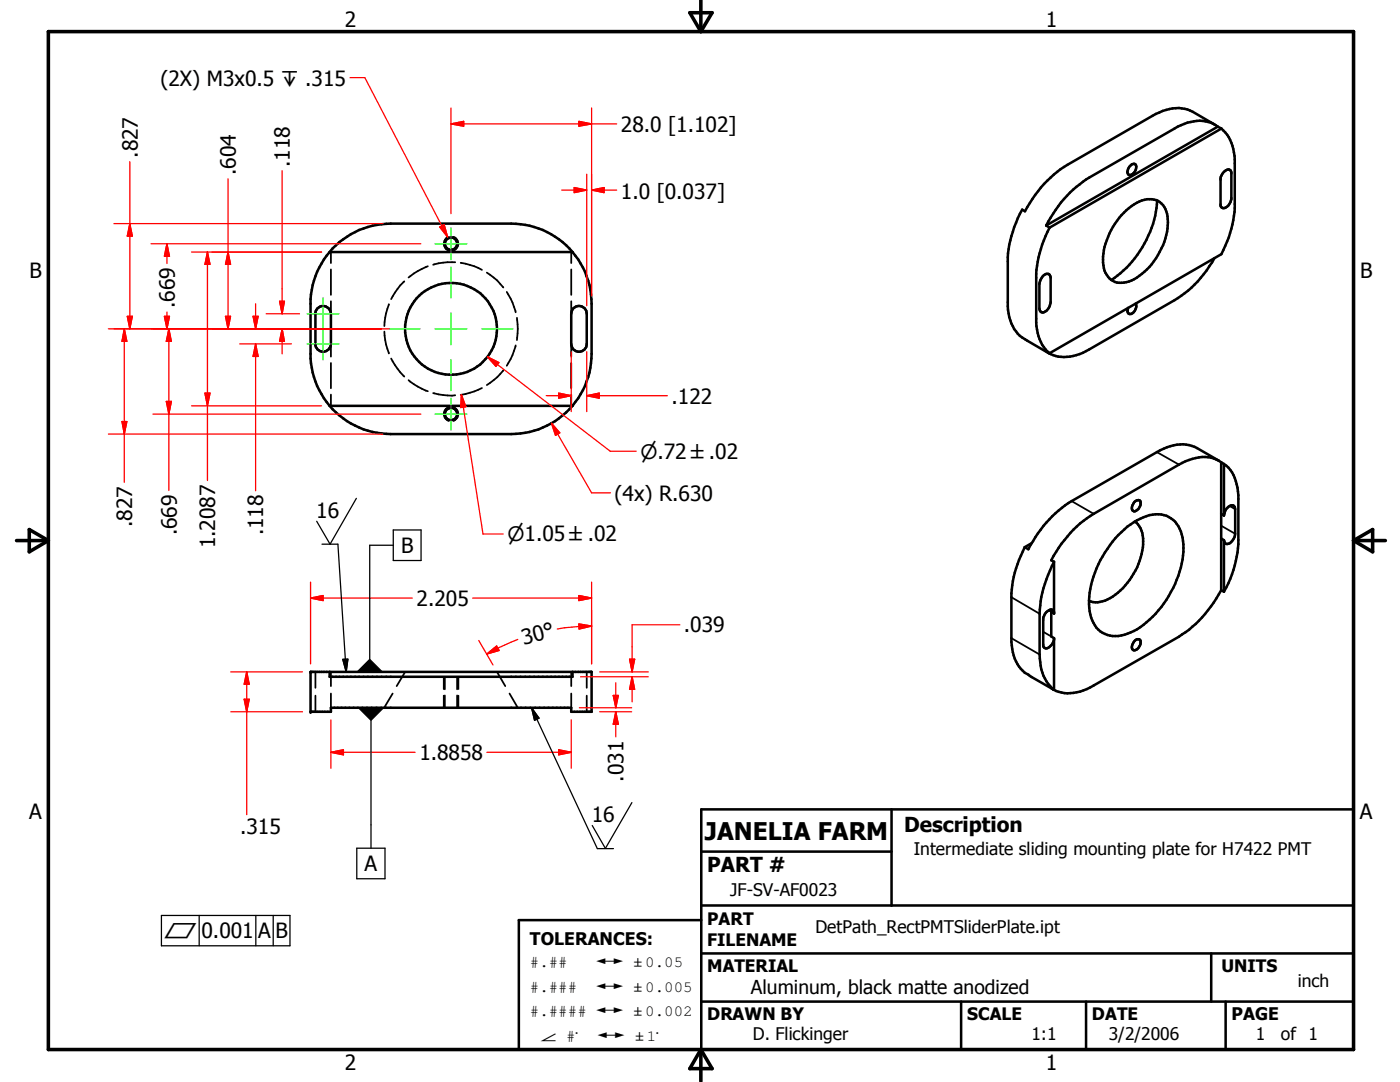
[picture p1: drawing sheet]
<svg xmlns="http://www.w3.org/2000/svg" width="279mm" height="216mm" viewBox="0 0 279 216" stroke-linecap="round" stroke-linejoin="round" font-family="sans-serif">
<g fill="none" stroke="#000" stroke-width=".51">
<path d="M225.4 33.3l.5-.5 .6-.1a1.4 1.4 0 0 1-1.2 2.2 1.19 1.19 0 0 1 .1-1.6zM242.4 24.8l-4.4-2.5a7 7 0 0 0-6.6 .1l-1.4 .7-17 9.8a23.3 23.3 0 0 0-8.4 9.3l-.6-.4a24.5 24.5 0 0 0-2.9 9.6v9.7a7.3 7.3 0 0 0 3.9 6.9l4.4 2.5M243 25.3a6.6 6.6 0 0 0-6-.8l-2 .8-17.6 10.1a23.6 23.6 0 0 0-8.6 9.6M243 25.3l.8 .4M243 25.3l-34.2 19.7M243.8 25.7l-34.3 19.7M243.8 25.7a8.4 8.4 0 0 1 2.6 6.1v9.7a23 23 0 0 1-2.6 9.2l-34.3 19.8M244.3 34.3a.79 .79 0 0 1 .7-.5 .79 .79 0 0 1 .7 .6v5.4a1.68 1.68 0 0 1-1.8 1.6l-.3-.4v-5.4l.3-.8zM65.8 50.3h48.5M114.3 50.3a16.1 16.1 0 0 0-12.3-5.7h-24a16.1 16.1 0 0 0-16 15.1v11.8a16.3 16.3 0 0 0 3.8 9.5M114.3 50.3a16.4 16.4 0 0 1 3.8 10.3v10a16 16 0 0 1-3.8 10.4M208.1 55.1l.2-.2a.76 .76 0 0 1 .9-.2 .76 .76 0 0 1 .5 .7v4.9a2.25 2.25 0 0 1-1.6 2.1l-.5-.3-.2-.5v-4.9l.2-.8z"/>
<path d="M208.8 45l.7 .4M209.5 45.4a24.2 24.2 0 0 0-2.7 9.3v9.6a8.2 8.2 0 0 0 2.7 6.2M224.8 42a7.4 7.4 0 0 1 5.1-2.2 3.7 3.7 0 0 1 3.1 3.9 14 14 0 0 1-7.2 12.3 3.7 3.7 0 0 1-5.2-1.5 10.5 10.5 0 0 1 1.1-8.6l.4-.6a14 14 0 0 1 2.7-3.3zM230.9 40a21.1 21.1 0 0 1-9.1 15.9M242.4 51.5a21.7 21.7 0 0 1-8 8.4l-17 9.8a8.3 8.3 0 0 1-7.7 1l-.9-.6 .7 .4M63.4 61.5a1.57 1.57 0 0 1 1.7-.3 1.57 1.57 0 0 1 .9 1.4v6a1.56 1.56 0 0 1-1.4 1.6 1.56 1.56 0 0 1-1.7-1.3v-6.6zM114.4 61.5a1.56 1.56 0 0 1 1.7-.3 1.56 1.56 0 0 1 1 1.4v6a1.55 1.55 0 0 1-1.6 1.6 1.55 1.55 0 0 1-1.5-1.6v-6zM226.7 60.6a1.58 1.58 0 0 1-1.3 2.1l-.3-.2-.1-.4 .1-.7M65.8 81a16.3 16.3 0 0 0 12.2 5.6h24a16.3 16.3 0 0 0 12.3-5.6M65.8 81h48.5M243.3 91.9l-4.4-2.5a8 8 0 0 0-8 .8l-17 9.8a23.9 23.9 0 0 0-8.7 9.6l-.7-.4M243.7 92.2a7 7 0 0 0-7.1-.2l-18.3 10.5a22.5 22.5 0 0 0-8.5 9.3l.6 .3"/>
<path d="M243.7 92.2l.6 .4M243.7 92.2v25.6M244.3 92.6v10.3M244.3 92.6a7.1 7.1 0 0 1 2.8 5.4v10.6a22.3 22.3 0 0 1-2.8 9.5M204.5 109.2a22.9 22.9 0 0 0-2.7 9.2v9.7a7.7 7.7 0 0 0 4.1 7l4.3 2.5M205.9 108.4l-1.4 .8M210.4 112.1v10.3l-.6-.3v4.9l.6 .3v10.3M210.4 112.1a23.3 23.3 0 0 0-2.9 10.4v8.1a8.4 8.4 0 0 0 2.9 7M223.2 106.8a12.3 12.3 0 0 1 7.4-4.2 5.1 5.1 0 0 1 5.4 4.7 17.8 17.8 0 0 1-2.3 10.8 18.2 18.2 0 0 1-8.1 8.1 5.5 5.5 0 0 1-6.8-.9 9.7 9.7 0 0 1-1.2-7.8 21.5 21.5 0 0 1 5.6-10.7zM226.4 100.1l.4-.2h.7a1.55 1.55 0 0 1-1.2 2.1 1.13 1.13 0 0 1 0-1.7zM226.5 104.1a5.5 5.5 0 0 1 1.5 5.8 13.9 13.9 0 0 1-7.4 9.9 4.1 4.1 0 0 1-3.3 .1M243.7 102.5l.6 .4"/>
<path d="M243.7 117.8l.6 .3M243.7 107.4l.6 .4M243.7 117.8a24.2 24.2 0 0 1-8.4 9.2l-17 9.8a8.2 8.2 0 0 1-8 .8M244.3 107.8v10.3M244.3 102.9a1.95 1.95 0 0 1 1.9-2l.2 .3 .1 .4v4.9a1.93 1.93 0 0 1-1.9 2l-.3-.7M62 134.1h56.1v7.9h-4.1v-.8h-48v.8h-4zM65.8 134.1v.9h48.5v-.9M210.3 137.6l-.5-.3 .6 .3M210.4 122.2a.7 .7 0 0 0-.6-.6 .7 .7 0 0 0-.8 .4l-.5 .6-.3 .8v5.4a.69 .69 0 0 0 .5 .6 .69 .69 0 0 0 .8-.3l.6-.7 .3-.8M226.4 127.9l.4-.3h.7a1.43 1.43 0 0 1-1.4 2.1 1.28 1.28 0 0 1 .3-1.8zM140 169.9h37.9M177.9 161.5v19.2"/>
<path d="M140 183.6h-36.5v25.8h166.6v-47.9h-130.1v47.9M140 199.9h130.1M140 190.2h130.1M140 180.7h130.1M191.8 199.9v9.5M216.7 199.9v9.5M241.7 190.2v9.7M244.6 199.9v9.5"/>
<circle cx="90" cy="48.6" r="1.23"/>
<circle cx="90" cy="65.6" r="9.2"/>
<circle cx="90" cy="82.6" r="1.22"/>
</g>
<g fill="none" stroke="#000" stroke-width=".35">
<path d="M66 50v2.5M66 53.8v5M80.7 56.1l-1.4 1.6-1.2 2M85.4 53.1l-2 1-1.9 1.3M90.8 52.3a12.8 12.8 0 0 0-4.4 .5M91.9 52.5l2.8 .6 1.5 .7M97.2 54.4a12.9 12.9 0 0 1 3.3 3M101.1 58.3a12.9 12.9 0 0 1 1.8 4M114 50v2.5M114 53.8v5M66 60.1v2.5M66 68.6v2.6"/>
<path d="M66 72.4v5.1M66 78.7v2.5M76.7 66.2l.3 2.5 .6 1.8M77.6 60.7l-.6 1.8-.3 2.6M78.1 71.5l1.2 2.1 1.4 1.5M81.5 75.9l1.9 1.2 2 1M86.4 78.4l2 .4 2.4 .1M96.2 77.4l-1.5 .7-2.8 .7M100.5 73.9l-1.3 1.4-2 1.5M102.9 68.9a12.4 12.4 0 0 1-1.8 4.1M103.2 63.4l.1 2.2-.1 2.3M114 60.1v2.5"/>
<path d="M114 68.6v2.6M114 72.4v5.1M114 78.7v2.5M213.9 100l4.4 2.5M230.9 90.2l4.4 2.5M201.8 119.2l5.7 3.3M243.7 104.9l2.8 1.6M245.4 101l1.1 .6M62.9 134.1v3.1M62.9 138.8v3.2M66 134.1v2.8M66 138.4v2.8"/>
<path d="M78.4 138.4l-1.7 2.8M80.9 134.1l-1.7 2.8M88.8 135v2.5M88.8 138.8v2.4M91.2 135v2.5M91.2 138.8v2.4M99.2 134.1l1.6 2.8M101.7 138.4l1.6 2.8M114 134.1v2.8M114 138.4v2.8M117.1 134.1v3.1M117.1 138.8v3.2"/>
<path d="M201.8 127.3l5.7 3.3M208.2 126.1l1.6 .9M209.3 121.8l.5 .3"/>
</g>
<path d="M89.5 47.2a1.5 1.5 0 0 0-1 1.4 1.5 1.5 0 0 0 1 1.4M90.5 47.2a1.48 1.48 0 0 1 1 1.4 1.48 1.48 0 0 1-1 1.4M89.5 81.2a1.5 1.5 0 0 0-1 1.4 1.5 1.5 0 0 0 1 1.4M90.5 81.2a1.48 1.48 0 0 1 1 1.4 1.48 1.48 0 0 1-1 1.4M88.5 135v2.5M88.5 138.8v2.4M91.5 135v2.5M91.5 138.8v2.4" fill="none" stroke="#000" stroke-width=".25"/>
<g fill="#000">
<circle cx="62" cy="134.1" r=".25"/>
<circle cx="62" cy="142" r=".25"/>
</g>
<path d="M9.7 6.3h260.4v203.1h-260.4zM137.7 2.5h4.4l-2.2 3.8zM139.9 0v6.3M3.3 107.9h6.4M5.8 105.7l3.9 2.2-3.9 2.2zM270.1 107.9h6.4M270.1 107.9l3.8-2.2v4.4zM139.9 209.4v6.4M139.9 209.4l2.2 3.8h-4.4z" fill="none" stroke="#000" stroke-width=".71"/>
<g fill="none" stroke="#0f0" stroke-width=".25">
<path d="M64.5 59.4v12.4M86.8 48.6h6.4M90 45.5v6.3M90 53.3v6.1M61.3 68.6h6.3M61.3 62.6h6.3M77.7 65.6h6.1M86.8 65.6h6.4M90 62.4v6.4M90 71.8v6.1M90 79.5v6.3M96.2 65.6h6.2"/>
<path d="M86.8 82.6h6.4"/>
</g>
<path d="M51 63.1v2.5" fill="none" stroke="#f00" stroke-width=".25"/>
<path d="M50.5 63.1h1l-.5 2.5z" fill="#f00"/>
<path d="M50.5 63.1h1l-.5 2.5zM51 68.6v2.5" fill="none" stroke="#f00" stroke-width=".25"/>
<path d="M51 68.6l.5 2.5h-1z" fill="#f00"/>
<path d="M33.7 65.6v2.5M47.8 68.6h10.4M47.8 65.6h28.3M51 68.6l.5 2.5h-1zM51 60.6v2.5M51 71.1v26.8" fill="none" stroke="#f00" stroke-width=".25"/>
<path d="M33.7 65.6l.5 2.5h-1z" fill="#f00"/>
<path d="M33.7 65.6l.5 2.5h-1zM33.7 80.1v2.5" fill="none" stroke="#f00" stroke-width=".25"/>
<path d="M33.2 80.1h1l-.5 2.5z" fill="#f00"/>
<path d="M24.8 65.6v2.5M30.5 65.6h45.6M33.7 68.1v12M30.5 82.6h53.5M33.2 80.1h1l-.5 2.5zM33.7 82.6v15.3" fill="none" stroke="#f00" stroke-width=".25"/>
<path d="M24.8 65.6l.5 2.5h-1z" fill="#f00"/>
<path d="M24.8 65.6l.5 2.5h-1zM24.8 84.1v2.5" fill="none" stroke="#f00" stroke-width=".25"/>
<path d="M24.3 84.1h1l-.5 2.5z" fill="#f00"/>
<path d="M21.6 65.6h54.5M24.8 68.1v16M56.3 65.6v2.5M21.6 86.6h54.8M24.3 84.1h1l-.5 2.5zM24.8 86.6v9.6" fill="none" stroke="#f00" stroke-width=".25"/>
<path d="M56.3 65.6l.5 2.5h-1z" fill="#f00"/>
<path d="M56.3 65.6l.5 2.5h-1zM56.3 60.1v2.5" fill="none" stroke="#f00" stroke-width=".25"/>
<path d="M55.8 60.1h1l-.5 2.5z" fill="#f00"/>
<path d="M56.3 34.1v26M33.3 63.1v2.5M53.1 65.6h23M55.8 60.1h1l-.5 2.5zM56.3 68.1v2.5" fill="none" stroke="#f00" stroke-width=".25"/>
<path d="M32.8 63.1h1l-.5 2.5z" fill="#f00"/>
<path d="M33.3 48.6v2.5M32.8 63.1h1l-.5 2.5z" fill="none" stroke="#f00" stroke-width=".25"/>
<path d="M33.3 48.6l.5 2.5h-1z" fill="#f00"/>
<path d="M30.1 48.6h53.9M33.3 48.6l.5 2.5h-1zM33.3 51.1v1.5M25.9 63.1v2.5M30.1 65.6h46M33.3 62.3v.8" fill="none" stroke="#f00" stroke-width=".25"/>
<path d="M25.4 63.1h1l-.5 2.5z" fill="#f00"/>
<path d="M25.9 44.6v2.5M25.4 63.1h1l-.5 2.5z" fill="none" stroke="#f00" stroke-width=".25"/>
<path d="M25.9 44.6l.5 2.5h-1z" fill="#f00"/>
<path d="M25.9 32.3v12.3M118.1 37.9h2.5M22.7 44.6h53.7M25.9 44.6l.5 2.5h-1zM25.9 47.1v16M22.7 65.6h53.4M53.1 62.6h6.7" fill="none" stroke="#f00" stroke-width=".25"/>
<path d="M118.1 37.9l2.5-.5v1z" fill="#f00"/>
<path d="M114.6 37.9h2.5M118.1 37.9l2.5-.5v1z" fill="none" stroke="#f00" stroke-width=".25"/>
<path d="M114.6 37.4l2.5 .5-2.5 .5z" fill="#f00"/>
<path d="M112.1 37.9h2.5M114.6 37.4l2.5 .5-2.5 .5zM115.5 24.7h2.6M117.1 34.8v26.2M118.1 34.8v24.2M120.6 37.9h2.5" fill="none" stroke="#f00" stroke-width=".25"/>
<path d="M115.5 24.2l2.6 .5-2.6 .5z" fill="#f00"/>
<path d="M90 24.7h2.5M115.5 24.2l2.6 .5-2.6 .5z" fill="none" stroke="#f00" stroke-width=".25"/>
<path d="M90 24.7l2.5-.5v1z" fill="#f00"/>
<path d="M90 24.7l2.5-.5v1zM90 21.5v21.1M92.5 24.7h23M118.1 24.7h5M118.1 21.5v37.5M97.3 71.2l2 1.5" fill="none" stroke="#f00" stroke-width=".25"/>
<path d="M97.3 71.2l2.3 1.1-.6 .8z" fill="#f00"/>
<path d="M92.1 78.7l.4 2.5M97.3 71.2l2.3 1.1-.6 .8zM97.3 71.2l24.5 18.8h5.2" fill="none" stroke="#f00" stroke-width=".25"/>
<path d="M92.1 78.7l.9 2.5-1.1 .1z" fill="#f00"/>
<path d="M88.2 45.1l1.1 2.2M92.1 78.7l.9 2.5-1.1 .1zM92.1 78.7l4.3 27.9h4" fill="none" stroke="#f00" stroke-width=".25"/>
<path d="M87.8 45.3l.8-.5 .7 2.5z" fill="#f00"/>
<path d="M69.8 15.5h3l16.5 31.8M87.8 45.3l.8-.5 .7 2.5zM49.2 134.1v2.4" fill="none" stroke="#f00" stroke-width=".25"/>
<path d="M49.2 134.1l.5 2.4h-1z" fill="#f00"/>
<path d="M49.2 134.1l.5 2.4h-1zM49.2 139.5v2.5" fill="none" stroke="#f00" stroke-width=".25"/>
<path d="M48.7 139.5h1l-.5 2.5z" fill="#f00"/>
<path d="M115.5 119.3h2.6M46.1 134.1h14.3M48.7 139.5h1l-.5 2.5zM49.2 136.5v3M46.1 142h14.3M49.2 142v20.6" fill="none" stroke="#f00" stroke-width=".25"/>
<path d="M115.5 118.8l2.6 .5-2.6 .5z" fill="#f00"/>
<path d="M62 119.3h2.5M115.5 118.8l2.6 .5-2.6 .5z" fill="none" stroke="#f00" stroke-width=".25"/>
<path d="M62 119.3l2.5-.5v1z" fill="#f00"/>
<path d="M117.1 79h2.5M62 119.3l2.5-.5v1zM62 116.2v16.3M64.5 119.3h17.8M94.3 119.3h21.2M118.1 116.2v16.3" fill="none" stroke="#f00" stroke-width=".25"/>
<path d="M117.1 79l2.5-.6v1.1z" fill="#f00"/>
<path d="M111.5 79h2.5M117.1 79l2.5-.6v1.1z" fill="none" stroke="#f00" stroke-width=".25"/>
<path d="M111.5 78.4l2.5 .6-2.5 .5z" fill="#f00"/>
<path d="M45.5 63.1v2.5M109 79h2.5M111.5 78.4l2.5 .6-2.5 .5zM114 70.2v11.9M117.1 70.2v11.9M119.6 79h13.6" fill="none" stroke="#f00" stroke-width=".25"/>
<path d="M45 63.1h1l-.5 2.5z" fill="#f00"/>
<path d="M45.5 50.3v2.4M45 63.1h1l-.5 2.5z" fill="none" stroke="#f00" stroke-width=".25"/>
<path d="M45.5 50.3l.5 2.4h-1z" fill="#f00"/>
<path d="M45.5 35.7v14.6M42.3 50.3h21.9M45.5 50.3l.5 2.4h-1zM45.5 52.7v10.4M42.3 65.6h35.4M126.2 131.5v2.6" fill="none" stroke="#f00" stroke-width=".25"/>
<path d="M125.6 131.5h1.1l-.5 2.6z" fill="#f00"/>
<path d="M125.6 131.5h1.1l-.5 2.6zM126.2 135v2.5" fill="none" stroke="#f00" stroke-width=".25"/>
<path d="M126.2 135l.5 2.5h-1.1z" fill="#f00"/>
<path d="M115.9 135h13.5M119.7 134.1h9.7M126.2 135l.5 2.5h-1.1zM126.2 137.5v2.5M135.7 124.7h-9.5v6.8M122.9 142v2.5" fill="none" stroke="#f00" stroke-width=".25"/>
<path d="M122.9 142l.5 2.5h-1z" fill="#f00"/>
<path d="M122.9 138.8v2.4M122.9 142l.5 2.5h-1z" fill="none" stroke="#f00" stroke-width=".25"/>
<path d="M122.4 138.8h1l-.5 2.4z" fill="#f00"/>
<path d="M122.4 138.8h1l-.5 2.4zM122.9 136.2v2.6M111.5 150.1h2.5M115.6 141.2h10.5M119.7 142h6.4M122.9 144.5v2.5" fill="none" stroke="#f00" stroke-width=".25"/>
<path d="M111.5 149.6l2.5 .5-2.5 .5z" fill="#f00"/>
<path d="M66 150.1h2.5M111.5 149.6l2.5 .5-2.5 .5z" fill="none" stroke="#f00" stroke-width=".25"/>
<path d="M66 150.1l2.5-.5v1z" fill="#f00"/>
<path d="M41.4 50.3v2.4M66 150.1l2.5-.5v1zM66 143.6v9.7M68.5 150.1h14.3M97.2 150.1h14.3M114 143.6v9.7" fill="none" stroke="#f00" stroke-width=".25"/>
<path d="M41.4 50.3l.5 2.4h-1z" fill="#f00"/>
<path d="M41.4 50.3l.5 2.4h-1zM41.4 78.4v2.6" fill="none" stroke="#f00" stroke-width=".25"/>
<path d="M40.9 78.4h1l-.5 2.6z" fill="#f00"/>
<path d="M38.2 50.3h26M41.4 52.7v25.7M40.9 78.4h1l-.5 2.6zM38.2 81h26M41.4 81v14.9M99.4 129.3l-2.2 1.2" fill="none" stroke="#f00" stroke-width=".25"/>
<path d="M97.2 130.5l1.9-1.6 .5 .9z" fill="#f00"/>
<path d="M97.2 130.5l1.9-1.6 .5 .9zM118.1 124.9l-2.6 .1" fill="none" stroke="#f00" stroke-width=".25"/>
<path d="M115.5 124.5l2.6 .4-2.5 .6z" fill="#f00"/>
<path d="M110.1 84.5l1.2 2.1M95.5 127.8l2.9 4.9M103.3 127.6l-3.9 1.7M115.5 124.5l2.6 .4-2.5 .6zM115.5 125l-4.3 .5M118.1 121.8v10.7" fill="none" stroke="#f00" stroke-width=".25"/>
<path d="M110.1 84.5l1.6 1.9-.8 .5z" fill="#f00"/>
<path d="M110.1 84.5l1.6 1.9-.8 .5zM111.3 86.6l6.8 11.7h3.7" fill="none" stroke="#f00" stroke-width=".25"/>
<path d="M68.4 131.6l1-.1-.3 2.6zM71.3 134.1l2.5-2.5 2.5 2.5zM71.5 141.2h5l-2.5 2.5zM106.1 141.2l1.5 2.1-.9 .4z" fill="#000"/>
<g fill="none" stroke="#000" stroke-width=".25">
<path d="M71.1 99.4l-5.2 9.2-2.7-4.6M64.3 108.6h3.1l1.7 25.5M78.5 108.8h-4.7v22.8M78.5 105.7h5.5v6.1h-5.5zM68.4 131.6l1-.1-.3 2.6zM71.3 134.1l2.5-2.5 2.5 2.5zM71.5 141.2h5l-2.5 2.5zM74 143.7v25.5M106.1 141.2l1.5 2.1-.9 .4zM106.1 141.2l13.1 28.1h3.2M71.2 169.2h5.6v6.1h-5.6zM126.1 160.1l-5.3 9.2-2.6-4.6"/>
<path d="M32.2 182.7h25.7v6h-25.7zM39.8 182.7v6M51.1 182.7v6M54.5 182.7v6"/>
</g>
<text font-size="4.9" x="140.7" y="167.6">JANELIA FARM</text>
<g font-size="4.2">
<text x="68.8" y="5.4">2</text>
<text x="208.7" y="5.4">1</text>
<text x="32" y="17.2">(2X) M3x0.5 x .315</text>
<text x="123.9" y="26.4">28.0 [1.102]</text>
<text x="27.5" y="31.5" transform="rotate(-90 27.5 31.5)">.827</text>
<text x="47.1" y="34.9" transform="rotate(-90 47.1 34.9)">.604</text>
<text x="57.8" y="33.3" transform="rotate(-90 57.8 33.3)">.118</text>
<text x="123.9" y="39.6">1.0 [0.037]</text>
<text x="5.9" y="55.5">B</text>
<text x="271.4" y="55.5">B</text>
<text x="34.9" y="61.5" transform="rotate(-90 34.9 61.5)">.669</text>
<text x="134" y="80.6">.122</text>
<text x="122.6" y="100">(4x) R.630</text>
<text x="26.4" y="105.2" transform="rotate(-90 26.4 105.2)">.827</text>
<text x="35.3" y="106.8" transform="rotate(-90 35.3 106.8)">.669</text>
<text x="52.5" y="106.8" transform="rotate(-90 52.5 106.8)">.118</text>
<text x="63.1" y="103.4">16</text>
<text x="43" y="109.4" transform="rotate(-90 43 109.4)">1.2087</text>
<text x="80.1" y="110.3">B</text>
<text x="83.1" y="120.9">2.205</text>
<text x="104.5" y="128.7" transform="rotate(-15 104.5 128.7)">30°</text>
<text x="136.5" y="126.2">.039</text>
<text x="83.7" y="151.6">1.8858</text>
<text x="124.5" y="156" transform="rotate(-90 124.5 156)">.031</text>
<text x="5.8" y="163.4">A</text>
<text x="47.9" y="166.5">.315</text>
<text x="118.1" y="164">16</text>
<text x="271.4" y="163.4">A</text>
<text x="72.8" y="173.9">A</text>
<text x="40.2" y="187.2">0.001</text>
<text x="51.5" y="187.2">A</text>
<text x="55" y="187.2">B</text>
<text x="68.8" y="213.5">2</text>
<text x="208.7" y="213.5">1</text>
</g>
<g font-size="4.1">
<text x="180.4" y="166.1">Description</text>
<text x="141.1" y="174">PART #</text>
</g>
<g font-size="4">
<text x="127.8" y="91.5">n.72 `.02</text>
<text x="101.3" y="108">n1.05 `.02</text>
<text x="32.7" y="187.2">c</text>
</g>
<text font-size="3.8" x="149.9" y="198.3">Aluminum, black matte anodized</text>
<g font-size="3.5">
<text x="182.4" y="170.5">Intermediate sliding mounting plate for H7422 PMT</text>
<text x="145.8" y="178.8">JF-SV-AF0023</text>
<text x="105.7" y="188.5">TOLERANCES:</text>
<text x="162.7" y="186.1">DetPath_RectPMTSliderPlate.ipt</text>
<text x="259" y="197">inch</text>
<text x="245.8" y="203.6">PAGE</text>
<text x="150.2" y="207.6">D. Flickinger</text>
<text x="205.8" y="207.5">1:1</text>
<text x="221.3" y="207.6">3/2/2006</text>
<text x="250.6" y="207.5">1</text>
<text x="255.6" y="207.6">of 1</text>
</g>
<g font-size="3.4">
<text x="141.1" y="184.6">PART</text>
<text x="141.1" y="188.7">FILENAME</text>
<text x="141.1" y="194">MATERIAL</text>
<text x="243.8" y="194">UNITS</text>
<text x="141.1" y="203.6">DRAWN BY</text>
<text x="193" y="203.6">SCALE</text>
<text x="217.9" y="203.6">DATE</text>
</g>
<g font-size="3.1">
<text x="105.7" y="197.9">#.###</text>
<text x="105.7" y="193">#.##</text>
<text x="128.8" y="193">0.05</text>
<text x="128.8" y="197.9">0.005</text>
<text x="105.7" y="202.7">#.####</text>
<text x="128.8" y="202.7">0.002</text>
<text x="113" y="207.6">#</text>
<text x="129.1" y="207.6">1</text>
</g>
<g font-size="2.4">
<text x="119" y="193">#</text>
<text x="119" y="197.9">#</text>
<text x="126.6" y="193">`</text>
<text x="126.6" y="197.9">`</text>
<text x="119" y="202.7">#</text>
<text x="126.6" y="202.7">`</text>
<text x="108.1" y="207.6">a</text>
<text x="114.9" y="207.6">~</text>
<text x="119.3" y="207.6">#</text>
<text x="126.9" y="207.6">`</text>
<text x="131" y="207.6">~</text>
</g>
</svg>
